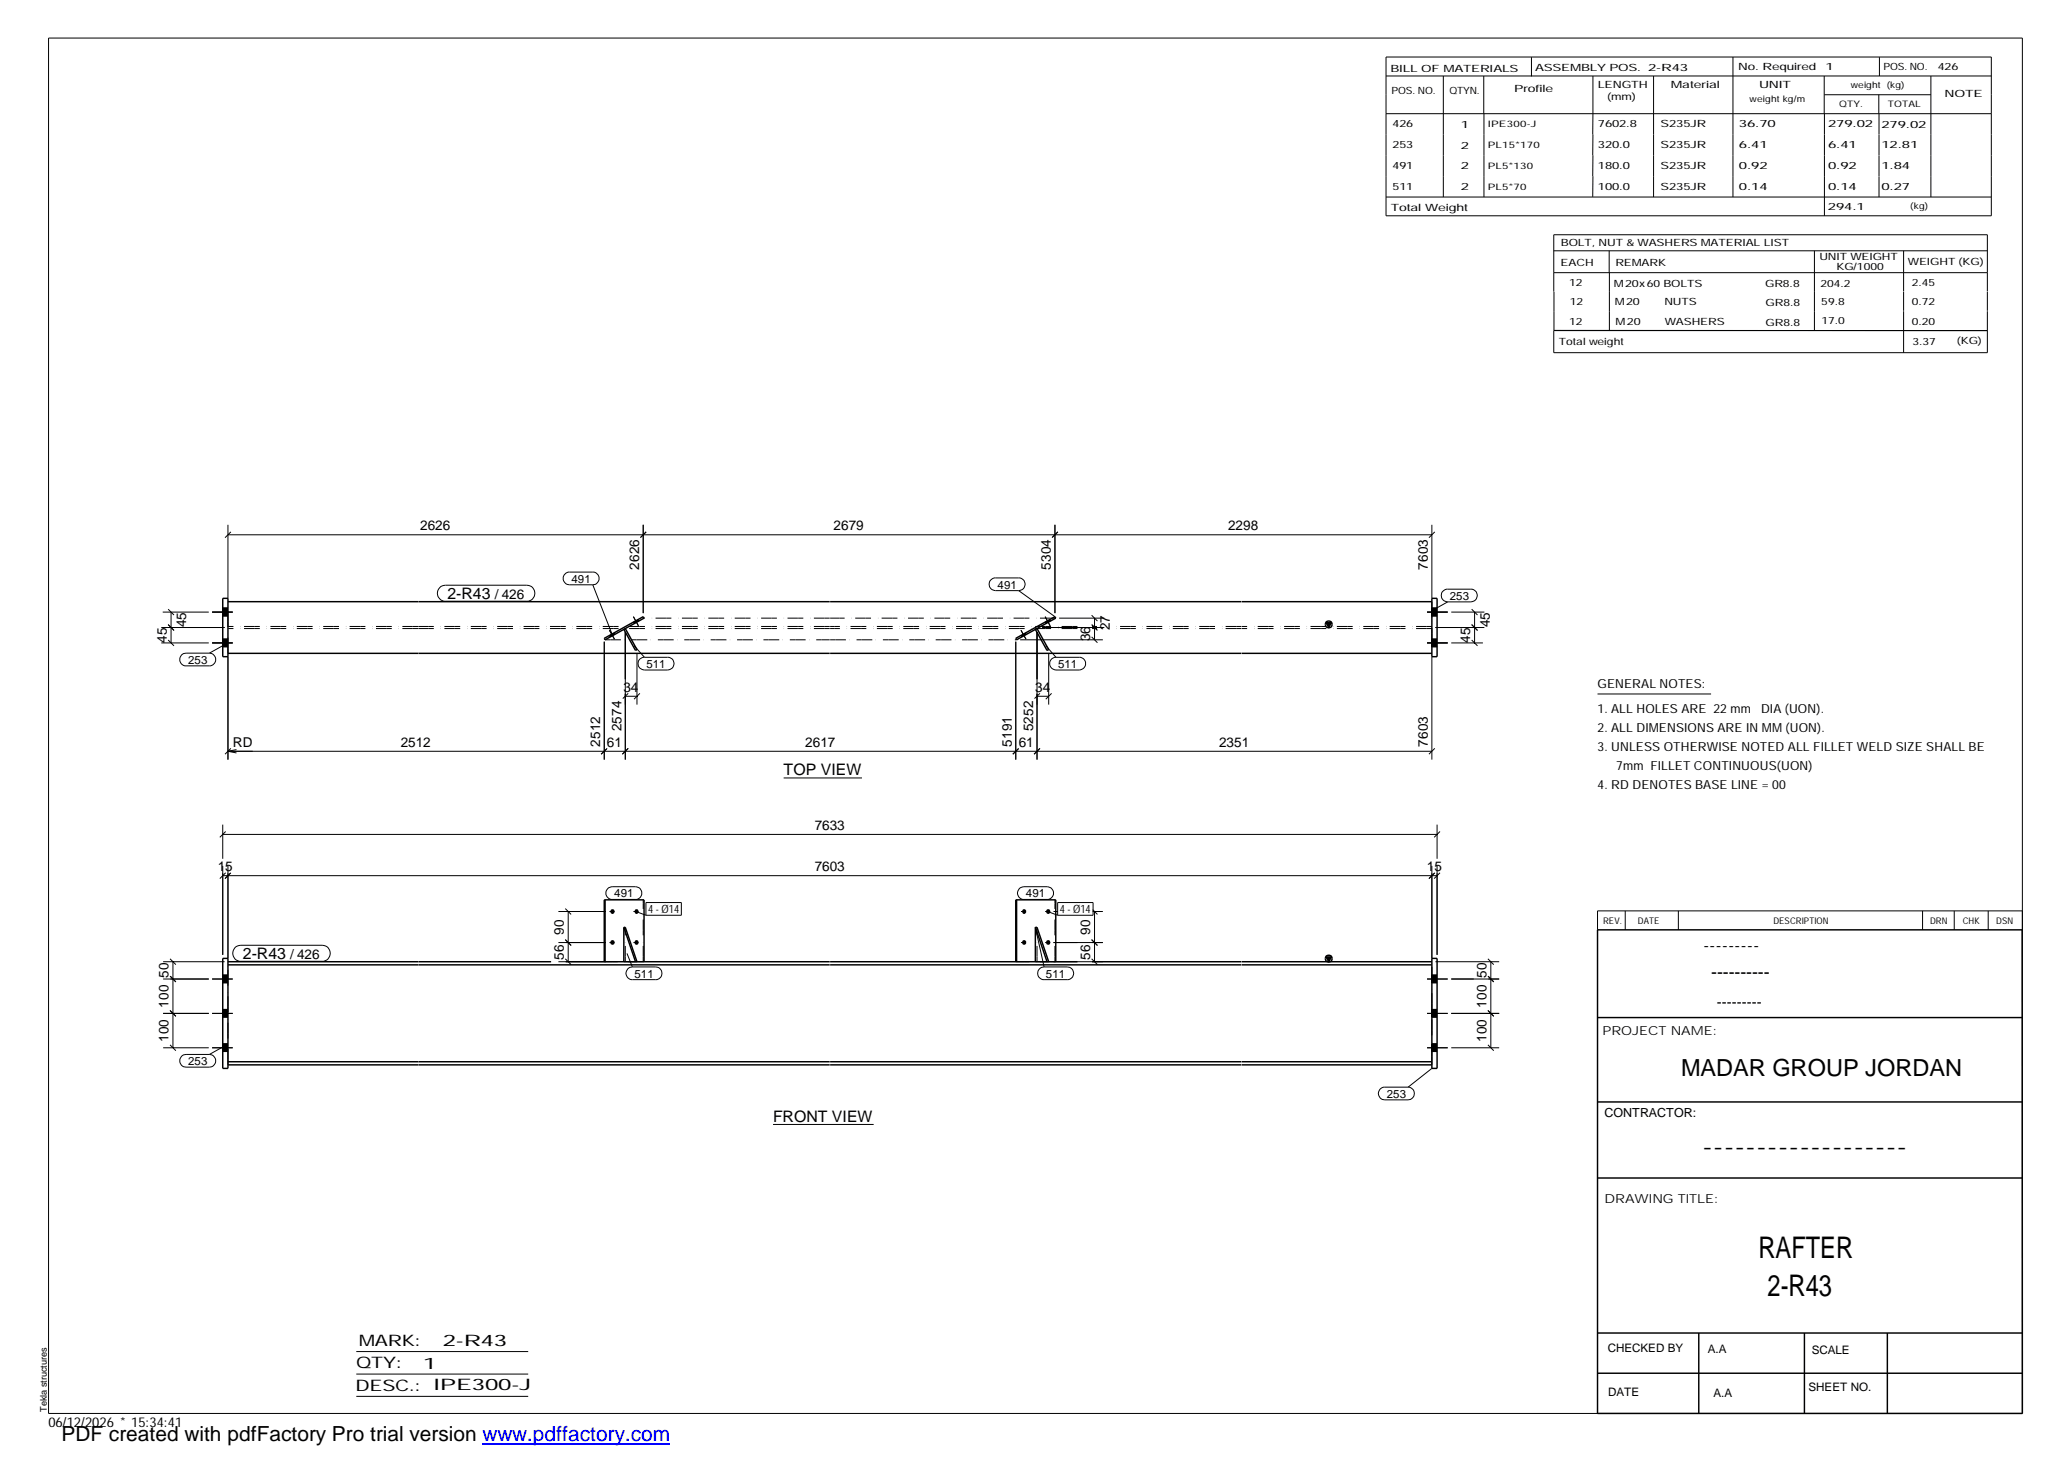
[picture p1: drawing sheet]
<svg xmlns="http://www.w3.org/2000/svg" width="420mm" height="297mm" viewBox="0 0 420 297" stroke-linecap="round" stroke-linejoin="round" font-family="sans-serif">
<g fill="none" stroke="#000" stroke-width=".2">
<path d="M9.9 7.7h401v279.5h-401zM281.6 11.6h123v32.2h-123zM281.6 15.4h123M293.2 15.4v24.6M301.5 15.4v7.7M311.1 11.6v3.9M323.6 15.4v16.2M336 15.4v24.6M352.1 11.6v28.4M370.6 15.4v7.7M370.7 19.2h21.6M381.7 19.2v3.9"/>
<path d="M381.8 11.6v3.8M392.3 15.4v24.6M281.6 23.1h123M301.5 23.1v16.9M323.6 31.6v4.2M323.6 35.8v4.2M370.7 23.1v20.7M381.8 23.1v16.9M281.6 40h123M315.7 55.4h88.1M315.7 51h88.1M315.7 59.3v7.8"/>
<path d="M326.9 51v4.4M327 55.4v11.8M368.6 51v16.2M386.8 51v8.2M386.8 59.3v3.8M403.8 59.2v-11.5h-88.1v11.6M403.8 59.3v3.8M386.8 63.2v8.5M403.8 63.2v8.5h-88.1v-4.5h88.1M46.3 106.6v15M46.3 108.7h244.6M46.9 108.1l-1.2 1.1"/>
<path d="M89.4 119.4l.5-.4 .6-.1h16.5a1.63 1.63 0 0 1 1.7 1.6 1.63 1.63 0 0 1-1.7 1.7h-16.5a1.61 1.61 0 0 1-1.5-1 1.61 1.61 0 0 1 .4-1.8zM114.6 116.8l.8-.6h5a1.29 1.29 0 0 1 1.3 1.3 1.29 1.29 0 0 1-1.3 1.3h-4.7a1.31 1.31 0 0 1-1.1-2zM120.4 118.8l4 10.2M130.7 106.6v18M131.3 108.1l-1.2 1.1M201.2 118l.8-.6h5a1.29 1.29 0 0 1 1.3 1.3 1.29 1.29 0 0 1-1.3 1.3h-4.7a1.31 1.31 0 0 1-1.1-2zM213.8 109.1l1.1-1-1.2 1.1M214.3 106.6v18M290.9 106.6v15M291.5 108.1l-1.2 1.1M32.8 130.6h9.6M32.8 127.5h12.8"/>
<path d="M33.1 124.4h9.3M34.2 130l1.1 1.2M34.2 126.9l1.1 1.2M34.2 123.8l1.1 1.2M34.8 124.4v6.2M36.9 133.1l.4-.3 .5-.1h4.7a1.29 1.29 0 0 1 1.3 1.3 1.29 1.29 0 0 1-1.3 1.3h-4.7a1.3 1.3 0 0 1-1.2-.8 1.3 1.3 0 0 1 .3-1.4zM43.1 130.6h4.2M43.1 124.4h4.2M45.3 131.4h1M45.3 129.9h1M45.3 125.1h1M45.3 123.6h1"/>
<path d="M45.5 131l-3 1.7M46.3 133.4v20.9M122.8 130.4v23.9M123.8 128l1 1.9M123.8 129.1l.2 .3M124.7 128.6l.2 .3M127 128.4v25.9M128.7 125.3l1 1.9M128.7 126.4l.2 .3M128.8 131.2l2.1 2.3M129.4 132.7v10.5M129.6 125.9l.2 .3"/>
<path d="M130 133.9l.7-.4h4.9a1.29 1.29 0 0 1 1.3 1.3 1.29 1.29 0 0 1-1.3 1.3h-4.7a1.31 1.31 0 0 1-1.2-.8 1.31 1.31 0 0 1 .3-1.4zM206.4 130.4v23.9M207 120l7.3 5.3M207.3 130h16.8M207.4 128l1 1.9M207.5 129.1l.1 .3M208.3 128.6l.2 .3M210.7 128.4v25.9M211.8 127.5h12.6M212.3 125.3l1.1 1.9M212.4 126.4l.2 .3M212.5 131.2l2 2.3"/>
<path d="M213.1 132.7v10.5M213.2 125.9l.2 .3M213.7 133.9l.6-.4h5a1.29 1.29 0 0 1 1.3 1.3 1.29 1.29 0 0 1-1.3 1.3h-4.8a1.31 1.31 0 0 1-1.1-.8 1.31 1.31 0 0 1 .3-1.4zM215.2 125.6h9.2M221.8 129.4l1.2 1.2M221.8 126.9l1.1 1.1M221.8 125l1.2 1.2M221.9 126.9l1.1 1.2M222.4 125.6v4.4M289.9 130.6h4.2M289.9 124.4h4.2M290.9 131.4h1.1"/>
<path d="M290.9 129.9h1.1M290.9 125.1h1.1M290.9 123.6h1.1M290.9 133.4v20.9M291.6 127.5h10M293.2 120.1l.7-.4h4.9a1.29 1.29 0 0 1 1.3 1.3 1.29 1.29 0 0 1-1.3 1.3h-4.7a1.28 1.28 0 0 1-1.2-.8 1.28 1.28 0 0 1 .3-1.4zM294.1 122.3l-2.9 1.6M294.9 130.6h6.4M294.9 124.4h6.7M299 130l1.2 1.2M299 126.9l1.2 1.2M299 123.8l1.2 1.2"/>
<path d="M299.6 124.4v6.2M46.3 152.6h244.6M46.3 152.6l1.7 .4M46.9 152l-1.2 1.2M48 152.3l-1.7 .3M123.4 152l-1.3 1.2 1.2-1.1M127 141.5h2.4M127.6 152l-1.2 1.2M127.6 140.9l-1.1 1M130 140.9l-1.2 1.2M159.2 158.1h15.9M207 152l-1.2 1.2 1.1-1.1"/>
<path d="M210.7 141.5h2.4M211.3 152l-1.2 1.2M211.3 140.9l-1.1 1M213.7 140.9l-1.2 1.2M291.5 152l-1.2 1.2M324.6 141h23M45.3 169.5h246.7M45.3 167.5v7M45.3 175.9v18.1M45.3 177.9h246.7M45.8 168.9l-1.1 1.2M45.8 177.3l-1.1 1.2"/>
<path d="M46.3 175.9v18.8M46.9 177.3l-1.2 1.2M290.9 175.9v18.8M291.5 177.3l-1.2 1.2 1.2-1.1M292 167.5v7M292 175.9v18.1M292.6 168.9l-1.2 1.2M292.6 177.3l-1.2 1.2M33.1 198.9h9.3M33.1 195.4h12.5M34.5 198.3l1.2 1.2-1.1-1.1M34.5 194.8l1.2 1.2"/>
<path d="M35.1 195.4v17.5M43.1 198.9h4.2M45.3 199.7h1M45.3 198.1h1M47.8 192.5l.5-.3 .6-.1h16.5a1.63 1.63 0 0 1 1.7 1.6 1.63 1.63 0 0 1-1.7 1.6h-16.5a1.65 1.65 0 0 1-1.5-1 1.65 1.65 0 0 1 .4-1.8zM113.5 191.5h9.6M113.5 185.2h9.6M113.5 195.4h9.6M114.9 194.8l1.1 1.2M114.9 190.9l1.1 1.2M114.9 184.6l1.1 1.2M115.4 185.2v10.2"/>
<path d="M123.7 180.4l.7-.2h4.7a1.29 1.29 0 0 1 1.3 1.2 1.29 1.29 0 0 1-1.3 1.3h-4.7a1.3 1.3 0 0 1-1.3-.9 1.3 1.3 0 0 1 .6-1.4zM123.8 191.5h1M123.8 185.2h1M127.4 193.7l1.1 2.8M127.6 196.8l.4-.3h.5h4.7a1.29 1.29 0 0 1 1.3 1.2 1.29 1.29 0 0 1-1.3 1.3h-4.7a1.31 1.31 0 0 1-1.2-.8 1.31 1.31 0 0 1 .3-1.4zM128.7 191.5h1M128.7 185.2h1M129.2 185.2l2 .8M131.2 183.4h7.2v2.6h-7.2zM207.1 180.5l.9-.3h4.8a1.29 1.29 0 0 1 1.3 1.2 1.29 1.29 0 0 1-1.3 1.3h-4.8a1.31 1.31 0 0 1-1.2-.8 1.31 1.31 0 0 1 .3-1.4zM207.4 191.5h1M207.4 185.2h1"/>
<path d="M210.4 188.4l1.7 8.1M211.2 196.8l.4-.3h.5h4.7a1.29 1.29 0 0 1 1.3 1.2 1.29 1.29 0 0 1-1.3 1.3h-4.7a1.28 1.28 0 0 1-1.2-.7 1.28 1.28 0 0 1 .3-1.5zM212.3 191.5h1.1M212.3 185.2h1.1M212.9 185.2l2 .8M214 191.5h10.1M214 185.2h.9M214 195.4h10.1M214.9 183.4h7.2v2.6h-7.2zM221.8 194.8l1.2 1.2M221.8 190.9l1.2 1.2M222 185.2h2.1"/>
<path d="M222 184.8l1 1M222.4 185.2v10.2M289.9 198.9h4.2M290.9 199.7h1.1M290.9 198.1h1.1M291.6 195.4h13M294.9 198.9h9.7M302.3 198.3l1.2 1.2-1.1-1.1M302.3 194.8l1.2 1.2M302.9 195.4v17.5M330.2 185.1v3.8M341 185.1v3.8"/>
<path d="M390.6 185.1v3.8M397 185.1v3.8M403.9 185.1v3.8M410.9 185.1h-86.3v3.8M33.1 205.9h9.3M33.1 212.9h9.3M34.5 212.3l1.2 1.2M34.5 205.3l1.2 1.2M36.9 214.6l.4-.3 .5-.1h4.7a1.29 1.29 0 0 1 1.3 1.3 1.29 1.29 0 0 1-1.3 1.3h-4.7a1.32 1.32 0 0 1-1.2-.8 1.32 1.32 0 0 1 .3-1.4zM43.1 205.9h4.2M43.1 212.9h4.2M45.3 206.7h1"/>
<path d="M45.3 205.1h1M45.3 213.6h1M45.3 212.1h1M45.5 212.6l-3 1.6M289.9 205.9h4.2M289.9 212.9h4.2M290.9 206.7h1.1M290.9 205.1h1.1M290.9 213.6h1.1M290.9 212.1h1.1M290.9 217.1l-4.8 3.8M294.9 205.9h9.7"/>
<path d="M294.9 212.9h9.7M302.3 212.3l1.2 1.2M302.3 205.3l1.2 1.2M157.1 228.5h20.4M280.4 221.3l.7-.4h5a1.29 1.29 0 0 1 1.3 1.3 1.29 1.29 0 0 1-1.3 1.3h-4.8a1.31 1.31 0 0 1-1.1-.8 1.31 1.31 0 0 1 .2-1.4zM72.4 274.6h34.9M72.4 279.2h34.9M72.4 283.7h34.9"/>
</g>
<g fill="#000">
<path d="M269.4 126.5h1.1l-.5 1zM269.4 194.4h1.1l-.5 1z"/>
<path d="M45.3 123.6h1v1.5h-1z" fill-rule="evenodd"/>
<path d="M45.3 129.9h1v1.5h-1z" fill-rule="evenodd"/>
<path d="M45.3 123.6h1v1.5h-1z" fill-rule="evenodd"/>
<path d="M45.3 129.9h1v1.5h-1z" fill-rule="evenodd"/>
<path d="M45.3 123.6h1v1.5h-1z" fill-rule="evenodd"/>
<path d="M45.3 129.9h1v1.5h-1z" fill-rule="evenodd"/>
<path d="M123.8 129.1l.9-.5 .2 .3-.9 .5z" fill-rule="evenodd"/>
<path d="M123.8 129.1l.9-.5 .2 .3-.9 .5z" fill-rule="evenodd"/>
<path d="M128.7 126.4l.9-.5 .2 .3-.9 .5z" fill-rule="evenodd"/>
<path d="M128.7 126.4l.9-.5 .2 .3-.9 .5z" fill-rule="evenodd"/>
<path d="M207.5 129.1l.8-.5 .2 .3-.9 .5z" fill-rule="evenodd"/>
<path d="M207.5 129.1l.8-.5 .2 .3-.9 .5z" fill-rule="evenodd"/>
<path d="M212.4 126.4l.8-.5 .2 .3-.8 .5z" fill-rule="evenodd"/>
<path d="M212.4 126.4l.8-.5 .2 .3-.8 .5z" fill-rule="evenodd"/>
<path d="M290.9 129.9h1.1v1.5h-1.1z" fill-rule="evenodd"/>
<path d="M290.9 123.6h1.1v1.5h-1.1z" fill-rule="evenodd"/>
<path d="M290.9 129.9h1.1v1.5h-1.1z" fill-rule="evenodd"/>
<path d="M290.9 123.6h1.1v1.5h-1.1z" fill-rule="evenodd"/>
<path d="M290.9 129.9h1.1v1.5h-1.1z" fill-rule="evenodd"/>
<path d="M290.9 123.6h1.1v1.5h-1.1z" fill-rule="evenodd"/>
<path d="M45.3 198.1h1v1.6h-1z" fill-rule="evenodd"/>
<path d="M45.3 198.1h1v1.6h-1z" fill-rule="evenodd"/>
<path d="M207.8 191.1l.3-.1 .3 .1 .1 .6a.47 .47 0 0 1-.7 .2 .47 .47 0 0 1 0-.8z" fill-rule="evenodd"/>
<path d="M212.6 191.1a.45 .45 0 0 1 .7 .1 .45 .45 0 0 1-.1 .6 .45 .45 0 0 1-.6-.1z" fill-rule="evenodd"/>
<path d="M290.9 198.1h1.1v1.6h-1.1z" fill-rule="evenodd"/>
<path d="M290.9 198.1h1.1v1.6h-1.1z" fill-rule="evenodd"/>
<path d="M45.3 205.1h1v1.6h-1z" fill-rule="evenodd"/>
<path d="M45.3 205.1h1v1.6h-1z" fill-rule="evenodd"/>
<path d="M45.3 212.1h1v1.5h-1z" fill-rule="evenodd"/>
<path d="M45.3 212.1h1v1.5h-1z" fill-rule="evenodd"/>
<path d="M290.9 205.1h1.1v1.6h-1.1z" fill-rule="evenodd"/>
<path d="M290.9 205.1h1.1v1.6h-1.1z" fill-rule="evenodd"/>
<path d="M290.9 212.1h1.1v1.5h-1.1z" fill-rule="evenodd"/>
<path d="M290.9 212.1h1.1v1.5h-1.1z" fill-rule="evenodd"/>
<circle cx="124.4" cy="191.5" r=".47"/>
<circle cx="124.4" cy="185.2" r=".46"/>
<circle cx="129.3" cy="191.5" r=".47"/>
<circle cx="129.3" cy="185.2" r=".46"/>
<circle cx="208.1" cy="185.2" r=".47"/>
<circle cx="212.9" cy="185.2" r=".47"/>
</g>
<g fill="none" stroke="#000" stroke-width=".3">
<path d="M45.3 121.6h1v11.8h-1zM46.3 132.7h122.3M46.3 122.2h122.3M122.8 129.7l7.9-4.4 .2 .3-8 4.4zM127 127.7l2.4 4.3-.3 .2-2.4-4.3M168.7 132.7h83.5M168.7 122.2h83.5M206.4 129.7l7.9-4.4 .2 .3-8 4.4zM210.7 127.7l2.4 4.3-.4 .2-2.3-4.3M252.3 132.7h38.6M252.3 122.2h38.6M269.4 126.5h1.1l-.5 1z"/>
<path d="M290.9 121.6h1.1v11.8h-1.1zM45.3 194.7h1v22.4h-1zM46.3 195.4h65.7M46.3 196h122.3M114.9 195.4h53.7M122.8 195.4v-12.6h8.1v12.6M122.9 182.8v12.6M126.7 188.4h.3l2.4 7M126.7 188.4l2.4 7M126.7 188.4v7M168.7 195.4h50.2M168.7 196h83.5"/>
<path d="M206.4 195.4v-12.6h8.1v12.6M206.5 182.8v12.6M210.4 188.4l2.3 7M210.4 188.4v7M210.4 188.4h.3l2.4 7M221.9 195.4h30.3M252.3 195.4h38.6M252.3 196h38.6M269.4 194.4h1.1l-.5 1zM290.9 194.7h1.1v22.4h-1.1zM324.6 188.9h86.2l.1 98.3h-86.3zM46.3 216.4h122.3"/>
<path d="M46.3 215.7h122.3M168.7 216.4h83.5M168.7 215.7h83.5M252.3 216.4h38.6M252.3 215.7h38.6M324.6 206.7h86.3M324.6 239.3h86.3M324.6 223.9h86.3M324.6 270.8h86.3M324.6 279h86.3M345.1 270.8v16.4M366.6 270.8v16.4"/>
<path d="M383.5 270.8v16.4"/>
<circle cx="270" cy="126.8" r=".69"/>
<circle cx="270" cy="194.7" r=".69"/>
</g>
<g fill="none" stroke="#000" stroke-width=".2" stroke-dasharray="1.1 0 2.1 .7 0 1.4" stroke-linecap="butt">
<path d="M46.3 132.7v-10.5M85 127.7h-38.7M85 127.3h-38.7M122.9 130h45.7M126.7 127.9l.3-.2M168.6 127.7h-83.6M168.6 127.3h-83.6M168.6 125.6h-37.7M168.7 130h37.8M210.4 127.9l.3-.2M214.5 125.6h-45.8M218.9 127.7h-50.2"/>
<path d="M218.9 127.3h-50.2M222.9 127.7h-1M222.9 127.3h-1M252.2 127.7h-26.4M252.2 127.3h-26.4M290.9 122.2v10.5M290.9 127.7h-38.6M290.9 127.3h-38.6M127 195.4v-7M129.4 195.4h-2.7M130.7 195.4v-12.6M130.9 195.4h-8.1"/>
<path d="M210.7 195.4v-7M213.1 195.4h-2.7M214.3 195.4v-12.6M214.5 195.4h-8.1M46.3 216.4v-21M290.9 216.4v-.7M290.9 215.7v-20.3"/>
</g>
<path d="M98 293.3h38.2" fill="none" stroke="#00f" stroke-width=".3"/>
<g font-size="6.1">
<text x="357.3" y="255.5">RAFTER</text>
<text x="359.1" y="263.3">2-R43</text>
</g>
<text font-size="4.8" x="341.5" y="218.6">MADAR GROUP JORDAN</text>
<text font-size="4.2" x="12.5" y="292.7">PDF created with pdfFactory Pro trial version www.pdffactory.com</text>
<g font-size="3.6">
<text x="346.1" y="193.2">---------</text>
<text x="347.7" y="198.6">----------</text>
<text x="345.8" y="234.2">-------------------</text>
</g>
<g font-size="3.2">
<text x="90.9" y="121.8">2-R43</text>
<text x="159.2" y="157.6">TOP VIEW</text>
<text x="49.4" y="194.9">2-R43</text>
<text x="157.1" y="228">FRONT VIEW</text>
<text x="72.9" y="273.5">MARK:</text>
<text x="90" y="273.5">2-R43</text>
<text x="72.4" y="278">QTY:</text>
<text x="86" y="278.1">1</text>
<text x="72.2" y="282.6">DESC.:</text>
<text x="88.1" y="282.4">IPE300-J</text>
</g>
<text font-size="3" x="348.8" y="204.5">---------</text>
<g font-size="2.8">
<text x="85.4" y="107.7">2626</text>
<text x="169.4" y="107.7">2679</text>
<text x="249.5" y="107.7">2298</text>
<text x="129.9" y="115.8" transform="rotate(-90 129.9 115.8)">2626</text>
<text x="213.5" y="115.8" transform="rotate(-90 213.5 115.8)">5304</text>
<text x="290.1" y="115.8" transform="rotate(-90 290.1 115.8)">7603</text>
<text x="100.5" y="121.8">/ 426</text>
<text x="33.9" y="130.6" transform="rotate(-90 33.9 130.6)">45</text>
<text x="37.8" y="127.5" transform="rotate(-90 37.8 127.5)">45</text>
<text x="221.5" y="130.3" transform="rotate(-90 221.5 130.3)">36</text>
<text x="225.5" y="128.1" transform="rotate(-90 225.5 128.1)">27</text>
<text x="298.7" y="130.6" transform="rotate(-90 298.7 130.6)">45</text>
<text x="302.7" y="127.5" transform="rotate(-90 302.7 127.5)">45</text>
<text x="126.7" y="140.5">34</text>
<text x="210.3" y="140.5">34</text>
<text x="126.2" y="148.6" transform="rotate(-90 126.2 148.6)">2574</text>
<text x="209.9" y="148.6" transform="rotate(-90 209.9 148.6)">5252</text>
<text x="47.3" y="151.8">RD</text>
<text x="81.4" y="151.7">2512</text>
<text x="122" y="151.8" transform="rotate(-90 122 151.8)">2512</text>
<text x="123.3" y="151.7">61</text>
<text x="163.6" y="151.7">2617</text>
<text x="205.6" y="151.8" transform="rotate(-90 205.6 151.8)">5191</text>
<text x="207" y="151.7">61</text>
<text x="247.7" y="151.7">2351</text>
<text x="290.1" y="151.8" transform="rotate(-90 290.1 151.8)">7603</text>
<text x="165.5" y="168.6">7633</text>
<text x="44.2" y="177">15</text>
<text x="165.5" y="177">7603</text>
<text x="289.9" y="177">15</text>
<text x="114.6" y="189.9" transform="rotate(-90 114.6 189.9)">90</text>
<text x="221.5" y="189.9" transform="rotate(-90 221.5 189.9)">90</text>
<text x="59" y="194.9">/ 426</text>
<text x="114.6" y="195" transform="rotate(-90 114.6 195)">56</text>
<text x="221.5" y="195" transform="rotate(-90 221.5 195)">56</text>
<text x="34.2" y="198.7" transform="rotate(-90 34.2 198.7)">50</text>
<text x="302" y="198.7" transform="rotate(-90 302 198.7)">50</text>
<text x="34.2" y="204.7" transform="rotate(-90 34.2 204.7)">100</text>
<text x="302" y="204.7" transform="rotate(-90 302 204.7)">100</text>
<text x="34.2" y="211.7" transform="rotate(-90 34.2 211.7)">100</text>
<text x="302" y="211.7" transform="rotate(-90 302 211.7)">100</text>
<text x="9.8" y="290">06/12/2026 * 15:34:41</text>
</g>
<g font-size="2.5">
<text x="324.6" y="139.9">GENERAL NOTES:</text>
<text x="324.6" y="148.7">2. ALL DIMENSIONS ARE IN MM (UON).</text>
<text x="324.6" y="144.9">1. ALL HOLES ARE 22 mm</text>
<text x="357.8" y="144.9">DIA (UON).</text>
<text x="324.6" y="152.5">3. UNLESS OTHERWISE NOTED ALL FILLET WELD SIZE SHALL BE</text>
<text x="324.6" y="160.2">4. RD DENOTES BASE LINE = 00</text>
<text x="328.4" y="156.4">7mm FILLET CONTINUOUS(UON)</text>
<text x="325.6" y="210.3">PROJECT NAME:</text>
<text x="326" y="226.9">CONTRACTOR:</text>
<text x="326" y="244.4">DRAWING TITLE:</text>
</g>
<g font-size="2.4">
<text x="326.7" y="274.7">CHECKED BY</text>
<text x="347" y="275">A.A</text>
<text x="368.1" y="275.1">SCALE</text>
<text x="326.7" y="283.6">DATE</text>
<text x="348.1" y="283.9">A.A</text>
<text x="367.5" y="282.6">SHEET NO.</text>
</g>
<g font-size="2.3">
<text x="116.1" y="118.4">491</text>
<text x="202.7" y="119.6">491</text>
<text x="294.6" y="121.9">253</text>
<text x="38.2" y="134.9">253</text>
<text x="131.3" y="135.7">511</text>
<text x="215" y="135.7">511</text>
<text x="124.8" y="182.3">491</text>
<text x="131.7" y="185.5">4 - Ø14</text>
<text x="208.4" y="182.3">491</text>
<text x="215.3" y="185.5">4 - Ø14</text>
<text x="128.9" y="198.6">511</text>
<text x="212.5" y="198.6">511</text>
<text x="38.2" y="216.4">253</text>
<text x="281.8" y="223">253</text>
</g>
<g font-size="2">
<text x="282.5" y="14.6">BILL OF MATERIALS</text>
<text x="311.9" y="14.4">ASSEMBLY POS.</text>
<text x="324.6" y="17.9">LENGTH</text>
<text x="334.9" y="14.4">2-R43</text>
<text x="339.5" y="17.9">Material</text>
<text x="353.1" y="14.2">No. Required</text>
<text x="357.4" y="17.9">UNIT</text>
<text x="370.9" y="14.2">1</text>
<text x="382.7" y="14.2">POS. NO.</text>
<text x="393.7" y="14.3">426</text>
<text x="282.7" y="19.1">POS. NO.</text>
<text x="294.5" y="19">QTYN.</text>
<text x="307.6" y="18.7">Profile</text>
<text x="326.5" y="20.4">(mm)</text>
<text x="395.1" y="19.6">NOTE</text>
<text x="282.9" y="25.8">426</text>
<text x="296.8" y="26">1</text>
<text x="324.7" y="25.9">7602.8</text>
<text x="337.4" y="25.9">S235JR</text>
<text x="353.3" y="25.9">36.70</text>
<text x="371.4" y="25.9">279.02</text>
<text x="382.3" y="25.9">279.02</text>
<text x="282.9" y="30">253</text>
<text x="282.9" y="34.3">491</text>
<text x="296.8" y="30.2">2</text>
<text x="296.8" y="34.4">2</text>
<text x="324.7" y="30.1">320.0</text>
<text x="324.7" y="34.4">180.0</text>
<text x="337.4" y="30.1">S235JR</text>
<text x="337.4" y="34.3">S235JR</text>
<text x="353.3" y="30.1">6.41</text>
<text x="353.3" y="34.4">0.92</text>
<text x="371.4" y="30.1">6.41</text>
<text x="371.4" y="34.3">0.92</text>
<text x="382.3" y="30.2">12.81</text>
<text x="382.3" y="34.4">1.84</text>
<text x="282.9" y="38.5">511</text>
<text x="296.8" y="38.6">2</text>
<text x="324.7" y="38.6">100.0</text>
<text x="337.4" y="38.6">S235JR</text>
<text x="353.3" y="38.6">0.14</text>
<text x="371.4" y="38.6">0.14</text>
<text x="382.3" y="38.6">0.27</text>
<text x="282.6" y="42.8">Total Weight</text>
<text x="371.4" y="42.7">294.1</text>
<text x="317.1" y="49.9">BOLT, NUT &amp; WASHERS MATERIAL LIST</text>
<text x="328.2" y="54">REMARK</text>
<text x="369.7" y="52.7">UNIT WEIGHT</text>
<text x="387.6" y="53.9">WEIGHT (KG)</text>
<text x="317.1" y="54">EACH</text>
<text x="318.8" y="58.1">12</text>
<text x="327.9" y="58.2">M20x60 BOLTS</text>
<text x="358.6" y="58.3">GR8.8</text>
<text x="369.9" y="58.2">204.2</text>
<text x="373.1" y="54.9">KG/1000</text>
<text x="388.4" y="58.2">2.45</text>
<text x="318.9" y="61.9">12</text>
<text x="328.1" y="62">M20</text>
<text x="338.2" y="62">NUTS</text>
<text x="358.7" y="62.3">GR8.8</text>
<text x="370" y="62">59.8</text>
<text x="370.1" y="65.9">17.0</text>
<text x="388.4" y="62">0.72</text>
<text x="388.4" y="66">0.20</text>
<text x="316.7" y="70.2">Total weight</text>
<text x="318.8" y="66">12</text>
<text x="328.3" y="66">M20</text>
<text x="338.2" y="66">WASHERS</text>
<text x="358.7" y="66.2">GR8.8</text>
<text x="388.6" y="70">3.37</text>
<text x="397.6" y="70">(KG)</text>
</g>
<g font-size="1.9">
<text x="325.7" y="187.8">REV.</text>
<text x="332.8" y="187.6">DATE</text>
<text x="360.3" y="187.7">DESCRIPTION</text>
<text x="392.1" y="187.6">DRN</text>
<text x="398.8" y="187.6">CHK</text>
<text x="405.6" y="187.7">DSN</text>
<text x="9.5" y="286.8" transform="rotate(-90 9.5 286.8)">Tekla structures</text>
</g>
<g font-size="1.8">
<text x="376" y="17.9">weight (kg)</text>
<text x="355.5" y="20.7">weight kg/m</text>
<text x="373.6" y="21.7">QTY.</text>
<text x="383.5" y="21.8">TOTAL</text>
<text x="302.3" y="25.9">IPE300-J</text>
<text x="302.3" y="30.1">PL15*170</text>
<text x="302.3" y="34.3">PL5*130</text>
<text x="302.3" y="38.6">PL5*70</text>
<text x="388.1" y="42.4">(kg)</text>
</g>
</svg>
